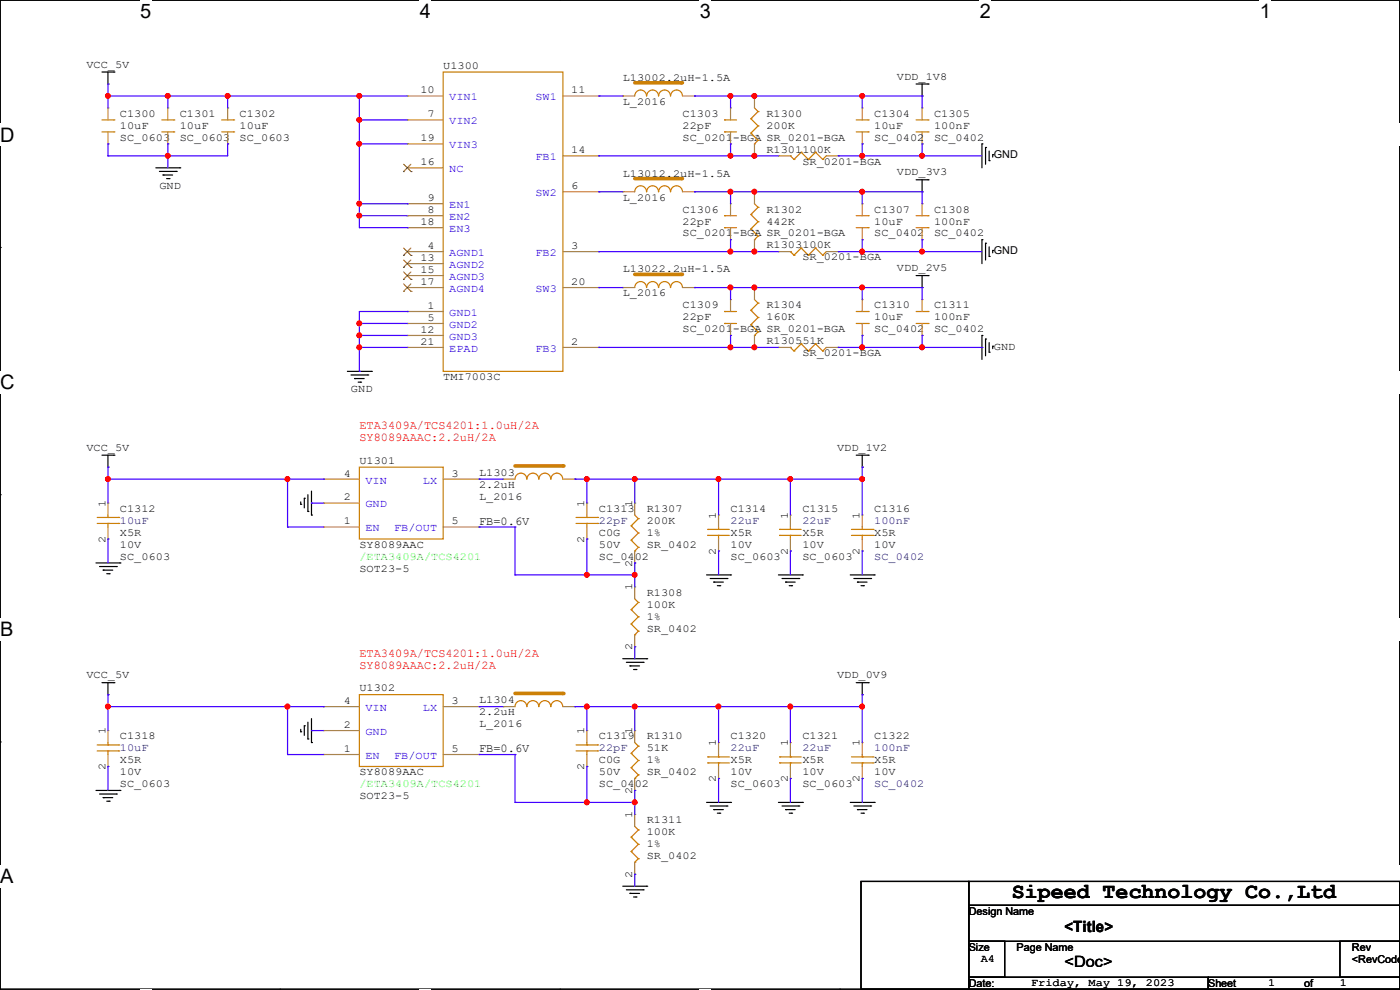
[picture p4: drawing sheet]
<svg xmlns="http://www.w3.org/2000/svg" width="297mm" height="210mm" viewBox="0 0 297 210" stroke-linecap="round" stroke-linejoin="round" font-family="sans-serif">
<path d="M0 0h297v209.8h-297z" fill="none" stroke="#000" stroke-width=".25"/>
<g fill="#fff">
<path d="M29.7 0h2.4v4.8h-2.4z"/>
<path d="M29.7 209.8h2.4v.2h-2.4z"/>
</g>
<path d="M59.4 0h.1M59.4 209.8h.1" fill="none" stroke="#000" stroke-width=".25"/>
<g fill="#fff">
<path d="M89.1 0h2.3v4.8h-2.3z"/>
<path d="M89.1 209.8h2.3v.2h-2.3z"/>
</g>
<path d="M118.8 0h.1M118.8 209.8h.1" fill="none" stroke="#000" stroke-width=".25"/>
<g fill="#fff">
<path d="M148.5 0h2.3v4.8h-2.3z"/>
<path d="M148.5 209.8h2.3v.2h-2.3z"/>
</g>
<path d="M178.2 0h.1M178.2 209.8h.1" fill="none" stroke="#000" stroke-width=".25"/>
<g fill="#fff">
<path d="M207.9 0h2.3v4.8h-2.3z"/>
<path d="M207.9 209.8h2.3v.2h-2.3z"/>
</g>
<path d="M237.6 0h.1M237.6 209.8h.1" fill="none" stroke="#000" stroke-width=".25"/>
<g fill="#fff">
<path d="M267.3 0h2.3v4.8h-2.3z"/>
<path d="M267.3 209.8h2.3v.2h-2.3z"/>
<path d="M0 26.2h3.1v4.8h-3.1z"/>
<path d="M297 26.2v4.8z"/>
<path d="M0 78.7h3.1v4.7h-3.1z"/>
<path d="M297 78.7v4.7z"/>
</g>
<path d="M0 52.5h.1M297 52.5h.1" fill="none" stroke="#000" stroke-width=".25"/>
<g fill="#fff">
<path d="M0 131.1h2.9v4.8h-2.9z"/>
<path d="M297 131.1v4.8z"/>
</g>
<path d="M0 104.9h.1M297 104.9h.1" fill="none" stroke="#000" stroke-width=".25"/>
<g fill="#fff">
<path d="M0 183.6h2.9v4.7h-2.9z"/>
<path d="M296.9 183.6h.1v4.7h-.1z"/>
</g>
<g fill="none" stroke="#000" stroke-width=".25">
<path d="M21.6 15.3h2.6M22.9 17.8h.1M22.9 15.3v2.5M24.2 15.3h.1M194.4 17.8h2.5M195.6 17.8v2.6M196.9 17.8h.1M33.1 35.6h5M33.8 36.4h3.6M34.6 37.1h.1M34.6 37.1h2M35.3 37.9h.6"/>
<path d="M35.9 37.9h.1M37.4 36.4h.1M38.1 35.6h.1M194.4 38.1h2.5M195.6 20.4h.1M195.6 38.1v2.6M196.9 38.1h.1M208.3 30.5h.1M208.3 30.5v5.1M209.1 31.3h.1M209.1 31.3v3.5M209.8 34.1h.1"/>
<path d="M209.8 32v2.1M210.6 32.8h.1M210.6 32.8v.5M194.4 58.5h2.5M195.6 40.7h.1M195.6 58.5v2.5M196.9 58.5h.1M208.3 50.8h.1M208.3 50.8v5.1M209.1 51.6h.1M209.1 51.6v3.6M209.8 54.4h.1"/>
<path d="M209.8 52.4v2M210.6 53.1h.1M210.6 53.1v.5M73.7 78.8h5.1M74.5 79.5h3.5M78 79.5h.1M78.8 78.8h.1M195.6 61h.1M208.3 71.2h.1M208.3 71.2v5M209.1 71.9h.1M209.1 71.9v3.6"/>
<path d="M209.8 74.7h.1M209.8 72.7v2M210.6 73.4h.1M210.6 73.4v.6M21.6 96.6h2.6M22.9 99.1h.1M22.9 96.6v2.5M24.2 96.6h.1M75.2 80.3h.1M75.2 80.3h2.1M76 81.1h.5M76.5 81.1h.1"/>
<path d="M181.7 96.6h2.5M182.9 99.1h.1M182.9 96.6v2.5M184.2 96.6h.1M20.4 119.4h5M25.4 119.4h.1M63.8 107h.1M63.8 106.5v.5M64.6 105.7h.1M64.6 105.7v2M65.3 108.5h.1M65.3 104.9v3.6"/>
<path d="M66.1 109.3h.1M66.1 104.2v5.1M21.1 120.2h3.6M21.9 120.9h.1M21.9 120.9h2M22.6 121.7h.6M23.2 121.7h.1M24.7 120.2h.1M132.1 139.7h5.1M137.2 139.7h.1M149.9 122h5.1M150.7 122.7h3.5"/>
<path d="M151.4 123.5h.1M151.4 123.5h2.1M152.2 124.2h.5M152.7 124.2h.1M154.2 122.7h.1M155 122h.1M165.1 122h5.1M165.9 122.7h3.6M166.7 123.5h.1M166.7 123.5h2M167.4 124.2h.5M167.9 124.2h.1"/>
<path d="M169.5 122.7h.1M170.2 122h.1M180.4 122h5.1M181.1 122.7h3.6M181.9 123.5h.1M181.9 123.5h2M182.7 124.2h.5M183.2 124.2h.1M184.7 122.7h.1M185.5 122h.1M0 157.4h.1M21.6 144.8h2.6"/>
<path d="M22.9 147.4h.1M22.9 144.8v2.6M24.2 144.8h.1M63.8 155.2h.1M63.8 154.7v.5M64.6 154h.1M64.6 154v2M65.3 156.8h.1M65.3 153.2v3.6M66.1 157.5h.1M66.1 152.4v5.1M132.9 140.5h3.5"/>
<path d="M133.6 141.3h.1M133.6 141.3h2.1M134.4 142h.5M134.9 142h.1M136.4 140.5h.1M181.7 144.8h2.5M182.9 147.4h.1M182.9 144.8v2.6M184.2 144.8h.1M297 157.4h.1M20.4 167.7h5M21.1 168.4h3.6"/>
<path d="M21.9 169.2h.1M21.9 169.2h2M22.6 170h.6M23.2 170h.1M24.7 168.4h.1M25.4 167.7h.1M149.9 170.2h5.1M150.7 171h3.5M151.4 171.7h.1M151.4 171.7h2.1M152.2 172.5h.5M152.7 172.5h.1"/>
<path d="M154.2 171h.1M155 170.2h.1M165.1 170.2h5.1M165.9 171h3.6M166.7 171.7h.1M166.7 171.7h2M167.4 172.5h.5M167.9 172.5h.1M169.5 171h.1M170.2 170.2h.1M180.4 170.2h5.1M181.1 171h3.6"/>
<path d="M181.9 171.7h.1M181.9 171.7h2M182.7 172.5h.5M183.2 172.5h.1M184.7 171h.1M185.5 170.2h.1M132.1 188h5.1M132.9 188.8h3.5M133.6 189.5h.1M133.6 189.5h2.1M134.4 190.3h.5M134.9 190.3h.1"/>
<path d="M136.4 188.8h.1M137.2 188h.1M182.7 187h22.8v22.8h-22.8zM205.5 187h91.5v5.1h-91.5zM205.5 192.1h91.5v7.6h-91.5zM205.5 199.7h7.6v7.6h-7.6zM284.3 199.7h12.7v7.6h-12.7zM205.5 207.3h50.8v2.5h-50.8zM256.3 207.3h40.7v2.5h-40.7z"/>
</g>
<g fill="none" stroke="#cc8006" stroke-width=".25">
<path d="M21.6 28h2.6M21.6 25.4h2.6M24.2 28h.1M24.2 25.4h.1M159.3 45.5h.1M159.3 48.6h.1M159.3 45.5l1.5 1.5M159.3 48.6l1.5 1.5M160.1 50.8h.1M160.1 43.2l.7 .8M160.8 44h.1M160.8 47h.1"/>
<path d="M160.8 50.1h.1M160.8 44l-1.5 1.5M160.8 47l-1.5 1.6M160.8 50.1l-.7 .7M109.3 101.6a1.25 1.25 0 0 1 1.2-1.2 1.25 1.25 0 0 1 1.3 1.2M111.8 101.6a1.25 1.25 0 0 1 1.3-1.2 1.25 1.25 0 0 1 1.2 1.2M114.3 101.6a1.25 1.25 0 0 1 1.3-1.2 1.25 1.25 0 0 1 1.2 1.2M116.9 101.6a1.25 1.25 0 0 1 1.2-1.2 1.25 1.25 0 0 1 1.3 1.2M165.4 113.6h.1M165.4 112.3h.1M165.4 113.6h4.6M165.4 112.3h4.6"/>
<path d="M167.7 112.3h.1M167.7 113.6h.1M167.7 111.8v.5M167.7 113.6v.7"/>
</g>
<path d="M22.9 30.5h.1M22.9 22.9h.1M22.9 22.9v2.5M22.9 28v2.5M160.1 40.7h.1M160.1 53.4h.1M160.1 40.7v2.5M160.1 50.8v2.6M167.7 109.3h.1M167.7 116.9h.1M167.7 109.3v2.5M167.7 114.3v2.6" fill="none" stroke="#a84" stroke-width=".25"/>
<path d="M109.3 98.8h10.1" fill="none" stroke="#cc8006" stroke-width=".76"/>
<circle cx="119.4" cy="98.8" r=".38" fill="#cc8006"/>
<g fill="none" stroke="#a84" stroke-width=".25">
<path d="M35.6 30.5h.1M35.6 22.9h.1M35.6 22.9v2.5M35.6 28v2.5M195.6 30.5h.1M195.6 22.9h.1M195.6 22.9v2.5M195.6 28v2.5M155 43.2h.1M155 50.8h.1M155 43.2v2.6M155 48.3v2.5"/>
<path d="M160.1 61h.1M160.1 73.7h.1M160.1 61v2.5M160.1 71.2v2.5M165.1 73.7h.1M165.1 73.7h2.6M175.3 73.7h2.5M177.8 73.7h.1M106.7 101.6h.1M106.7 101.6h2.6M119.4 101.6h2.6M122 101.6h.1"/>
<path d="M134.7 106.7h.1M134.7 119.4h.1M134.7 106.7v2.6M134.7 116.9v2.5M182.9 109.3h.1M182.9 116.9h.1M182.9 109.3v2.5M182.9 114.3v2.6M22.9 155h.1M22.9 155v2.5M134.7 155h.1M134.7 155v2.5"/>
<path d="M182.9 157.5h.1M182.9 157.5v2.6M22.9 162.6h.1M22.9 160.1v2.5M134.7 167.7h.1M134.7 172.8h.1M134.7 165.1v2.6M134.7 172.8v2.5M182.9 165.1h.1M182.9 162.6v2.5M134.7 185.5h.1M134.7 182.9v2.6"/>
</g>
<g fill="none" stroke="#cc8006" stroke-width=".25">
<path d="M34.3 28h2.6M34.3 25.4h2.6M36.9 28h.1M36.9 25.4h.1M194.4 28h2.5M194.4 25.4h2.5M196.9 28h.1M196.9 25.4h.1M137.2 40.7a1.25 1.25 0 0 0-1.3-1.3 1.25 1.25 0 0 0-1.2 1.3M139.7 40.7a1.25 1.25 0 0 0-1.2-1.3 1.25 1.25 0 0 0-1.3 1.3M142.2 40.7a1.25 1.25 0 0 0-1.2-1.3 1.25 1.25 0 0 0-1.3 1.3M144.8 40.7a1.25 1.25 0 0 0-1.3-1.3 1.25 1.25 0 0 0-1.2 1.3"/>
<path d="M153.7 45.8h.1M153.7 48.3h.1M153.7 45.8h2.6M153.7 48.3h2.6M159.3 65.8h.1M159.3 68.9h.1M159.3 65.8l1.5 1.6M159.3 68.9l1.5 1.5M160.1 71.2h.1M160.1 63.5l.7 .8M160.8 64.3h.1M160.8 67.4h.1"/>
<path d="M160.8 70.4h.1M160.8 64.3l-1.5 1.5M160.8 67.4l-1.5 1.5M160.8 70.4l-.7 .8M167.7 73.7h.1M167.7 73.7l.7 .8M168.4 74.5h.1M170 72.9h.1M170 72.9l1.5 1.6M170 72.9l-1.6 1.6M171.5 74.5h.1M173 72.9h.1"/>
<path d="M173 72.9l1.5 1.6M173 72.9l-1.5 1.6M174.5 74.5h.1M175.3 73.7l-.8 .8M133.9 111.5h.1M133.9 114.6h.1M133.9 111.5l1.5 1.6M133.9 114.6l1.5 1.5M134.7 116.9h.1M134.7 109.3l.7 .7M135.4 110h.1M135.4 113.1h.1"/>
<path d="M135.4 116.1h.1M135.4 110l-1.5 1.5M135.4 113.1l-1.5 1.5M135.4 116.1l-.7 .8M180.6 113.6h4.6M180.6 112.3h4.6M182.9 112.3h.1M182.9 113.6h.1M182.9 111.8v.5M182.9 113.6v.7M185.2 113.6h.1M185.2 112.3h.1"/>
<path d="M20.6 159.3h4.6M20.6 158h4.6M22.9 158h.1M22.9 159.3h.1M22.9 157.5v.5M22.9 159.3v.8M25.2 159.3h.1M25.2 158h.1M133.9 159.8h.1M133.9 159.8l1.5 1.5M134.7 157.5l.7 .8M135.4 158.3h.1"/>
<path d="M135.4 158.3l-1.5 1.5M133.9 162.9h.1M133.9 177.6h.1M133.9 162.9l1.5 1.5M133.9 177.6l1.5 1.5M134.7 165.1h.1M134.7 175.3l.7 .8M135.4 161.3h.1M135.4 164.4h.1M135.4 176.1h.1M135.4 179.1h.1M135.4 161.3l-1.5 1.6"/>
<path d="M135.4 164.4l-.7 .7M135.4 176.1l-1.5 1.5M135.4 179.1l-1.5 1.5M180.6 161.8h4.6M180.6 160.6h4.6M182.9 160.6h.1M182.9 161.8h.1M182.9 160.1v.5M182.9 161.8v.8M185.2 161.8h.1M185.2 160.6h.1M133.9 180.6h.1"/>
<path d="M133.9 180.6l1.5 1.6M134.7 182.9h.1M135.4 182.2h.1M135.4 182.2l-.7 .7"/>
</g>
<path d="M134.7 37.9h9.9" fill="none" stroke="#cc8006" stroke-width=".76"/>
<circle cx="144.6" cy="37.9" r=".38" fill="#cc8006"/>
<g fill="none" stroke="#a84" stroke-width=".25">
<path d="M48.3 30.5h.1M48.3 22.9h.1M48.3 22.9v2.5M48.3 28v2.5M165.1 33.1h.1M165.1 33.1h2.6M175.3 33.1h2.5M177.8 33.1h.1M132.1 40.7h.1M132.1 40.7h2.6M144.8 40.7h2.6M147.4 40.7h.1"/>
<path d="M182.9 50.8h.1M182.9 43.2h.1M182.9 43.2v2.6M182.9 48.3v2.5M155 63.5h.1M155 71.2h.1M155 63.5v2.6M155 68.6v2.6M22.9 106.7h.1M22.9 114.3h.1M22.9 106.7v2.6M22.9 111.8v2.5"/>
<path d="M68.6 111.8h.1M68.6 106.7h.1M68.6 101.6h.1M68.6 111.8h7.6M68.6 106.7h7.6M68.6 101.6h7.6M94 111.8h7.6M94 101.6h7.6M101.6 101.6h.1M101.6 111.8h.1M134.7 124.5h.1M134.7 137.2h.1"/>
<path d="M134.7 124.5v2.5M134.7 134.7v2.5M68.6 155h.1M68.6 149.9h.1M68.6 155h7.6M68.6 149.9h7.6M94 149.9h7.6M101.6 149.9h.1M68.6 160.1h.1M68.6 160.1h7.6M94 160.1h7.6M101.6 160.1h.1"/>
</g>
<g fill="none" stroke="#cc8006" stroke-width=".25">
<path d="M47 28h2.6M47 25.4h2.6M49.6 28h.1M49.6 25.4h.1M167.7 33.1h.1M167.7 33.1l.7 .7M168.4 33.8h.1M170 32.3h.1M170 32.3l1.5 1.5M170 32.3l-1.6 1.5M171.5 33.8h.1M173 32.3h.1"/>
<path d="M173 32.3l1.5 1.5M173 32.3l-1.5 1.5M174.5 33.8h.1M175.3 33.1l-.8 .7M181.7 48.3h2.5M181.7 45.8h2.5M184.2 48.3h.1M184.2 45.8h.1M137.2 61a1.25 1.25 0 0 0-1.3-1.3 1.25 1.25 0 0 0-1.2 1.3M139.7 61a1.25 1.25 0 0 0-1.2-1.3 1.25 1.25 0 0 0-1.3 1.3M142.2 61a1.25 1.25 0 0 0-1.2-1.3 1.25 1.25 0 0 0-1.3 1.3M144.8 61a1.25 1.25 0 0 0-1.3-1.3 1.25 1.25 0 0 0-1.2 1.3"/>
<path d="M153.7 66.1h.1M153.7 68.6h.1M153.7 66.1h2.6M153.7 68.6h2.6M76.2 99.1h17.8v15.2h-17.8zM20.6 111h4.6M20.6 109.8h4.6M22.9 109.8h.1M22.9 111h.1M22.9 109.3v.5M22.9 111v.8M25.2 111h.1"/>
<path d="M25.2 109.8h.1M133.9 129.3h.1M133.9 132.4h.1M133.9 129.3l1.5 1.6M133.9 132.4l1.5 1.5M134.7 134.7h.1M134.7 127l.7 .8M135.4 127.8h.1M135.4 130.9h.1M135.4 133.9h.1M135.4 127.8l-1.5 1.5M135.4 130.9l-1.5 1.5"/>
<path d="M135.4 133.9l-.7 .8M76.2 147.4h17.8v15.2h-17.8z"/>
</g>
<path d="M134.7 58.2h9.9" fill="none" stroke="#cc8006" stroke-width=".76"/>
<circle cx="144.6" cy="58.2" r=".38" fill="#cc8006"/>
<g fill="none" stroke="#a84" stroke-width=".25">
<path d="M86.4 20.4h.1M86.4 25.4h.1M86.4 30.5h.1M86.4 35.6h.1M86.4 20.4h7.6M86.4 25.4h7.6M86.4 30.5h7.6M86.4 35.6h7.6M119.4 20.4h7.6M119.4 33.1h7.6M127 20.4h.1M127 33.1h.1"/>
<path d="M155 22.9h.1M155 30.5h.1M155 22.9v2.5M155 28v2.5M86.4 43.2h.1M86.4 45.8h.1M86.4 48.3h.1M86.4 53.4h.1M86.4 55.9h.1M86.4 58.5h.1M86.4 43.2h7.6M86.4 45.8h7.6"/>
<path d="M86.4 48.3h7.6M86.4 53.4h7.6M86.4 55.9h7.6M86.4 58.5h7.6M119.4 40.7h7.6M119.4 53.4h7.6M127 40.7h.1M127 53.4h.1M195.6 50.8h.1M195.6 43.2h.1M195.6 43.2v2.6M195.6 48.3v2.5"/>
<path d="M86.4 61h.1M86.4 66.1h.1M86.4 68.6h.1M86.4 71.2h.1M86.4 73.7h.1M86.4 61h7.6M86.4 73.7h7.6M86.4 66.1h7.6M86.4 68.6h7.6M86.4 71.2h7.6M119.4 61h7.6M119.4 73.7h7.6"/>
<path d="M127 61h.1M127 73.7h.1M132.1 61h.1M132.1 61h2.6M144.8 61h2.6M147.4 61h.1M182.9 71.2h.1M182.9 63.5h.1M182.9 63.5v2.6M182.9 68.6v2.6M152.4 109.3h.1M152.4 116.9h.1"/>
<path d="M152.4 109.3v2.5M152.4 114.3v2.6M152.4 157.5h.1M152.4 157.5v2.6M152.4 165.1h.1M152.4 162.6v2.5"/>
</g>
<g fill="none" stroke="#cc8006" stroke-width=".25">
<path d="M94 15.3h25.4v63.5h-25.4zM134.7 20.4a1.25 1.25 0 0 1 1.2-1.3 1.25 1.25 0 0 1 1.3 1.3M137.2 20.4a1.25 1.25 0 0 1 1.3-1.3 1.25 1.25 0 0 1 1.2 1.3M139.7 20.4a1.25 1.25 0 0 1 1.3-1.3 1.25 1.25 0 0 1 1.2 1.3M142.3 20.4a1.25 1.25 0 0 1 1.2-1.3 1.25 1.25 0 0 1 1.3 1.3M153.7 25.4h.1M153.7 28h.1M153.7 25.4h2.6M153.7 28h2.6M194.4 48.3h2.5M194.4 45.8h2.5M196.9 48.3h.1"/>
<path d="M196.9 45.8h.1M181.7 68.6h2.5M181.7 66.1h2.5M184.2 68.6h.1M184.2 66.1h.1M150.2 113.6h.1M150.2 112.3h.1M150.2 113.6h4.5M150.2 112.3h4.5M152.4 112.3h.1M152.4 113.6h.1M152.4 111.8v.5"/>
<path d="M152.4 113.6v.7M150.2 161.8h.1M150.2 160.6h.1M150.2 161.8h4.5M150.2 160.6h4.5M152.4 160.6h.1M152.4 161.8h.1M152.4 160.1v.5M152.4 161.8v.8"/>
</g>
<g fill="none" stroke="#804000" stroke-width=".21">
<path d="M85.6 36.4h.1M85.6 34.8l1.6 1.6M87.2 34.8l-1.6 1.6M87.2 36.4h.1M85.6 54.2h.1M85.6 56.7h.1M85.6 59.3h.1M85.6 52.6l1.6 1.6M85.6 55.2l1.6 1.5M85.6 57.7l1.6 1.6M87.2 52.6l-1.6 1.6M87.2 55.2l-1.6 1.5"/>
<path d="M87.2 57.7l-1.6 1.6M87.2 54.2h.1M87.2 56.7h.1M87.2 59.3h.1M85.6 61.8h.1M85.6 60.2l1.6 1.6M87.2 60.2l-1.6 1.6M87.2 61.8h.1"/>
</g>
<path d="M134.7 17.6h9.9" fill="none" stroke="#cc8006" stroke-width=".76"/>
<circle cx="144.6" cy="17.6" r=".38" fill="#cc8006"/>
<g fill="none" stroke="#a84" stroke-width=".25">
<path d="M132.1 20.4h.1M132.1 20.4h2.6M144.8 20.4h2.6M147.4 20.4h.1M160.1 20.4h.1M160.1 33.1h.1M160.1 20.4v2.5M160.1 30.5v2.6M182.9 30.5h.1M182.9 22.9h.1M182.9 22.9v2.5M182.9 28v2.5"/>
<path d="M165.1 53.4h.1M165.1 53.4h2.6M175.3 53.4h2.5M177.8 53.4h.1M195.6 71.2h.1M195.6 63.5h.1M195.6 63.5v2.6M195.6 68.6v2.6M124.5 155h.1M124.5 155v2.5M167.7 157.5h.1M167.7 157.5v2.6"/>
<path d="M124.5 162.6h.1M124.5 160.1v2.5M167.7 165.1h.1M167.7 162.6v2.5"/>
</g>
<g fill="none" stroke="#cc8006" stroke-width=".25">
<path d="M159.3 25.2h.1M159.3 28.2h.1M159.3 25.2l1.5 1.5M159.3 28.2l1.5 1.6M160.1 30.5h.1M160.1 22.9l.7 .8M160.8 23.7h.1M160.8 26.7h.1M160.8 29.8h.1M160.8 23.7l-1.5 1.5M160.8 26.7l-1.5 1.5M160.8 29.8l-.7 .7"/>
<path d="M181.7 28h2.5M181.7 25.4h2.5M184.2 28h.1M184.2 25.4h.1M167.7 53.4h.1M167.7 53.4l.7 .7M168.4 54.1h.1M170 52.6h.1M170 52.6l1.5 1.5M170 52.6l-1.6 1.5M171.5 54.1h.1M173 52.6h.1"/>
<path d="M173 52.6l1.5 1.5M173 52.6l-1.5 1.5M174.5 54.1h.1M175.3 53.4l-.8 .7M194.4 68.6h2.5M194.4 66.1h2.5M196.9 68.6h.1M196.9 66.1h.1M111.8 149.9a1.25 1.25 0 0 0-1.3-1.3 1.25 1.25 0 0 0-1.2 1.3M114.3 149.9a1.25 1.25 0 0 0-1.2-1.3 1.25 1.25 0 0 0-1.3 1.3M116.8 149.9a1.25 1.25 0 0 0-1.2-1.3 1.25 1.25 0 0 0-1.3 1.3M119.4 149.9a1.25 1.25 0 0 0-1.3-1.3 1.25 1.25 0 0 0-1.2 1.3"/>
<path d="M122.2 159.3h4.6M122.2 158h4.6M124.5 158h.1M124.5 159.3h.1M124.5 157.5v.5M124.5 159.3v.8M126.8 159.3h.1M126.8 158h.1M165.4 161.8h.1M165.4 160.6h.1M165.4 161.8h4.6M165.4 160.6h4.6"/>
<path d="M167.7 160.6h.1M167.7 161.8h.1M167.7 160.1v.5M167.7 161.8v.8"/>
</g>
<path d="M109.3 147.1h10.1" fill="none" stroke="#cc8006" stroke-width=".76"/>
<circle cx="119.4" cy="147.1" r=".38" fill="#cc8006"/>
<path d="M124.5 106.7h.1M124.5 114.3h.1M124.5 106.7v2.6M124.5 111.8v2.5M106.7 149.9h.1M106.7 149.9h2.6M119.4 149.9h2.6M122 149.9h.1" fill="none" stroke="#a84" stroke-width=".25"/>
<path d="M122.2 111h4.6M122.2 109.8h4.6M124.5 109.8h.1M124.5 111h.1M124.5 109.3v.5M124.5 111v.8M126.8 111h.1M126.8 109.8h.1" fill="none" stroke="#cc8006" stroke-width=".25"/>
<g fill="none" stroke="#4200ff" stroke-width=".25">
<path d="M22.9 17.8h.1M22.9 17.8v5.1M22.9 20.4h.1M22.9 30.5h.1M22.9 33.1h.1M22.9 30.5v2.6M22.9 20.4h63.5M35.6 20.4h.1M35.6 30.5h.1M35.6 33.1h.1M35.6 20.4v2.5M35.6 30.5v5.1"/>
<path d="M48.3 20.4h.1M48.3 30.5h.1M48.3 20.4v2.5M48.3 30.5v2.6h-25.4M76.2 20.4h.1M76.2 25.4h.1M76.2 30.5h.1M76.2 20.4v27.9h10.2M76.2 25.4h10.2M76.2 30.5h10.2M127 20.4h.1M127 33.1h.1"/>
<path d="M127 20.4h5.1M127 33.1h38.1M147.4 20.4h.1M147.4 20.4h48.2M155 20.4h.1M155 30.5h.1M155 33.1h.1M155 20.4v2.5M155 30.5v2.6M160.1 20.4h.1M160.1 33.1h.1M177.8 33.1h.1"/>
<path d="M177.8 33.1h30.5M182.9 20.4h.1M182.9 30.5h.1M182.9 33.1h.1M182.9 20.4v2.5M182.9 30.5v2.6M195.6 20.4h.1M195.6 30.5h.1M195.6 33.1h.1M195.6 20.4v2.5M195.6 30.5v2.6M76.2 43.2h.1"/>
<path d="M76.2 45.8h.1M76.2 43.2h10.2M76.2 45.8h10.2M86.4 43.2h.1M86.4 48.3h.1M127 40.7h.1M127 53.4h.1M127 40.7h5.1M127 53.4h38.1M147.4 40.7h.1M147.4 40.7h48.2M155 40.7h.1"/>
<path d="M155 50.8h.1M155 53.4h.1M155 40.7v2.5M155 50.8v2.6M160.1 40.7h.1M160.1 53.4h.1M177.8 53.4h.1M177.8 53.4h30.5M182.9 40.7h.1M182.9 50.8h.1M182.9 53.4h.1M182.9 40.7v2.5"/>
<path d="M182.9 50.8v2.6M195.6 40.7h.1M195.6 50.8h.1M195.6 53.4h.1M195.6 40.7v2.5M195.6 50.8v2.6M76.2 68.6h.1M76.2 71.2h.1M76.2 73.7h.1M76.2 78.8h.1M76.2 68.6h10.2M76.2 71.2h10.2"/>
<path d="M76.2 73.7h10.2M86.4 66.1h.1M86.4 66.1h-10.2v12.7M127 61h.1M127 73.7h.1M127 61h5.1M127 73.7h38.1M147.4 61h.1M147.4 61h48.2M155 61h.1M155 71.2h.1M155 73.7h.1"/>
<path d="M155 61v2.5M155 71.2v2.5M160.1 61h.1M160.1 73.7h.1M177.8 73.7h.1M177.8 73.7h30.5M182.9 61h.1M182.9 71.2h.1M182.9 73.7h.1M182.9 61v2.5M182.9 71.2v2.5M195.6 61h.1"/>
<path d="M195.6 71.2h.1M195.6 61v2.5M195.6 71.2v2.5M208.3 73.7h.1M22.9 99.1h.1M22.9 99.1v7.6M182.9 99.1h.1M182.9 99.1v10.2M22.9 101.6h.1M22.9 114.3h.1M22.9 114.3v5.1M22.9 101.6h45.7"/>
<path d="M61 101.6h.1M61 111.8h.1M61 111.8h7.6M61 101.6v10.2M66.1 106.7h.1M66.1 106.7h2.5M68.6 101.6h.1M101.6 101.6h.1M101.6 111.8h.1M101.6 101.6h5.1M101.6 111.8h7.7M109.3 111.8h.1"/>
<path d="M109.3 111.8v10.2M122 101.6h.1M122 101.6h60.9M124.5 101.6h.1M124.5 114.3h.1M124.5 101.6v5.1M124.5 114.3v7.7M134.7 101.6h.1M134.7 119.4h.1M134.7 101.6v5.1M134.7 119.4v5.1M152.4 101.6h.1"/>
<path d="M152.4 116.9h.1M152.4 101.6v7.7M152.4 116.9v5.1M167.7 101.6h.1M167.7 116.9h.1M167.7 101.6v7.7M167.7 116.9v5.1M182.9 101.6h.1M182.9 116.9h.1M182.9 116.9v5.1M109.3 122h.1M109.3 122h25.4"/>
<path d="M124.5 122h.1M134.7 122h.1M134.7 137.2h.1M134.7 137.2v2.5M22.9 147.4h.1M22.9 149.9h.1M22.9 147.4v7.6M22.9 149.9h45.7M61 149.9h.1M61 149.9v10.2M66.1 155h.1M66.1 155h2.5"/>
<path d="M68.6 149.9h.1M101.6 149.9h.1M101.6 149.9h5.1M122 149.9h.1M122 149.9h60.9M124.5 149.9h.1M124.5 149.9v5.1M134.7 149.9h.1M134.7 149.9v5.1M152.4 149.9h.1M152.4 149.9v7.6M167.7 149.9h.1"/>
<path d="M167.7 149.9v7.6M182.9 147.4h.1M182.9 149.9h.1M182.9 147.4v10.1M22.9 162.6h.1M22.9 162.6v5.1M61 160.1h.1M61 160.1h7.6M101.6 160.1h.1M101.6 160.1h7.7M109.3 160.1h.1M109.3 170.2h.1"/>
<path d="M109.3 160.1v10.1M109.3 170.2h25.4M124.5 162.6h.1M124.5 170.2h.1M124.5 162.6v7.6M134.7 167.7h.1M134.7 170.2h.1M134.7 167.7v5.1M152.4 165.1h.1M152.4 165.1v5.1M167.7 165.1h.1M167.7 165.1v5.1"/>
<path d="M182.9 165.1h.1M182.9 165.1v5.1M134.7 185.5h.1M134.7 185.5v2.5"/>
</g>
<g fill="#f00" stroke="#f00" stroke-width=".25">
<circle cx="22.9" cy="20.3" r=".49"/>
<circle cx="35.6" cy="20.3" r=".49"/>
<circle cx="76.2" cy="20.3" r=".49"/>
<circle cx="48.3" cy="20.3" r=".49"/>
<circle cx="155" cy="20.3" r=".49"/>
<circle cx="160" cy="20.3" r=".49"/>
<circle cx="182.9" cy="20.3" r=".49"/>
<circle cx="76.2" cy="30.5" r=".49"/>
<circle cx="76.2" cy="25.4" r=".49"/>
<circle cx="35.6" cy="33" r=".49"/>
<circle cx="155" cy="33" r=".49"/>
<circle cx="160" cy="33" r=".49"/>
<circle cx="195.6" cy="33" r=".49"/>
<circle cx="182.9" cy="33" r=".49"/>
<circle cx="155" cy="40.7" r=".49"/>
<circle cx="160" cy="40.7" r=".49"/>
<circle cx="182.9" cy="40.7" r=".49"/>
<circle cx="76.2" cy="45.7" r=".49"/>
<circle cx="76.2" cy="43.2" r=".49"/>
<circle cx="182.9" cy="53.4" r=".49"/>
<circle cx="195.6" cy="53.4" r=".49"/>
<circle cx="155" cy="53.4" r=".49"/>
<circle cx="160" cy="53.4" r=".49"/>
<circle cx="155" cy="61" r=".49"/>
<circle cx="160" cy="61" r=".49"/>
<circle cx="182.9" cy="61" r=".49"/>
<circle cx="76.2" cy="68.6" r=".49"/>
<circle cx="76.2" cy="71.1" r=".49"/>
<circle cx="76.2" cy="73.7" r=".49"/>
<circle cx="155" cy="73.7" r=".49"/>
<circle cx="160" cy="73.7" r=".49"/>
<circle cx="195.6" cy="73.7" r=".49"/>
<circle cx="182.9" cy="73.7" r=".49"/>
<circle cx="22.9" cy="101.6" r=".49"/>
<circle cx="124.5" cy="101.6" r=".49"/>
<circle cx="134.6" cy="101.6" r=".49"/>
<circle cx="152.4" cy="101.6" r=".49"/>
<circle cx="167.7" cy="101.6" r=".49"/>
<circle cx="182.9" cy="101.6" r=".49"/>
<circle cx="124.5" cy="121.9" r=".49"/>
<circle cx="134.6" cy="121.9" r=".49"/>
<circle cx="22.9" cy="149.9" r=".49"/>
<circle cx="124.5" cy="149.9" r=".49"/>
<circle cx="152.4" cy="149.9" r=".49"/>
<circle cx="134.6" cy="149.9" r=".49"/>
<circle cx="167.7" cy="149.9" r=".49"/>
<circle cx="182.9" cy="149.9" r=".49"/>
<circle cx="124.5" cy="170.2" r=".49"/>
<circle cx="134.6" cy="170.2" r=".49"/>
<circle cx="61" cy="149.9" r=".49"/>
<circle cx="61" cy="101.6" r=".49"/>
</g>
<text font-size="4.6" x="214.7" y="190.5">Sipeed Technology Co.,Ltd</text>
<g font-size="4.2">
<text x="29.7" y="3.9">5</text>
<text x="89.1" y="3.9">4</text>
<text x="148.5" y="3.9">3</text>
<text x="207.9" y="3.9">2</text>
<text x="267.3" y="3.9">1</text>
<text x="0" y="30.1">D</text>
<text x="0" y="82.5">C</text>
<text x="0" y="135">B</text>
<text x="0" y="187.4">A</text>
<text x="297" y="187.4">A</text>
</g>
<g font-size="3.3">
<text x="225.9" y="197.7">&lt;Title&gt;</text>
<text x="225.8" y="205.2">&lt;Doc&gt;</text>
</g>
<g font-size="2.5" fill="#f00">
<text x="76.2" y="91">ETA3409A/TCS4201:1.0uH/2A</text>
<text x="76.2" y="93.6">SY8089AAAC:2.2uH/2A</text>
<text x="76.2" y="139.3">ETA3409A/TCS4201:1.0uH/2A</text>
<text x="76.2" y="141.8">SY8089AAAC:2.2uH/2A</text>
</g>
<g font-size="2.5">
<text x="101.6" y="111.3">FB=0.6V</text>
<text x="101.6" y="159.6">FB=0.6V</text>
</g>
<g font-size="2.3">
<text x="18.3" y="14.4">VCC_5V</text>
<text x="94" y="14.6">U1300</text>
<text x="132.1" y="17.1">L13002.2uH-1.5A</text>
<text x="190.3" y="16.9">VDD_1V8</text>
<text x="89.2" y="19.8">10</text>
<text x="121.2" y="19.8">11</text>
<text x="132.1" y="22.2">L_2016</text>
<text x="25.4" y="24.8">C1300</text>
<text x="25.4" y="27.3">10uF</text>
<text x="25.4" y="29.8">SC_0603</text>
<text x="38.1" y="24.8">C1301</text>
<text x="38.1" y="27.3">10uF</text>
<text x="38.1" y="29.8">SC_0603</text>
<text x="50.8" y="24.8">C1302</text>
<text x="50.8" y="27.3">10uF</text>
<text x="50.8" y="29.8">SC_0603</text>
<text x="89.2" y="30">19</text>
<text x="90.7" y="24.9">7</text>
<text x="144.8" y="24.8">C1303</text>
<text x="144.8" y="27.3">22pF</text>
<text x="144.8" y="29.8">SC_0201-BGA SR_0201-BGA</text>
<text x="162.6" y="24.8">R1300</text>
<text x="162.6" y="27.3">200K</text>
<text x="185.5" y="24.8">C1304</text>
<text x="185.5" y="27.3">10uF</text>
<text x="185.5" y="29.8">SC_0402</text>
<text x="198.2" y="24.8">C1305</text>
<text x="198.2" y="27.3">100nF</text>
<text x="198.2" y="29.8">SC_0402</text>
<text x="89.2" y="35.1">16</text>
<text x="121.2" y="32.5">14</text>
<text x="162.6" y="32.4">R1301100K</text>
<text x="170.2" y="34.9">SR_0201-BGA</text>
<text x="210.9" y="33.6">GND</text>
<text x="33.8" y="40">GND</text>
<text x="121.2" y="40.1">6</text>
<text x="132.1" y="37.5">L13012.2uH-1.5A</text>
<text x="190.3" y="37.2">VDD_3V3</text>
<text x="89.2" y="47.8">18</text>
<text x="90.7" y="42.7">9</text>
<text x="90.7" y="45.2">8</text>
<text x="132.1" y="42.5">L_2016</text>
<text x="144.8" y="45.1">C1306</text>
<text x="144.8" y="47.6">22pF</text>
<text x="162.6" y="45.1">R1302</text>
<text x="162.6" y="47.6">442K</text>
<text x="185.5" y="45.1">C1307</text>
<text x="185.5" y="47.6">10uF</text>
<text x="198.2" y="45.1">C1308</text>
<text x="198.2" y="47.6">100nF</text>
<text x="90.7" y="52.8">4</text>
<text x="121.2" y="52.8">3</text>
<text x="144.8" y="50.2">SC_0201-BGA SR_0201-BGA</text>
<text x="162.6" y="52.7">R1303100K</text>
<text x="185.5" y="50.2">SC_0402</text>
<text x="198.2" y="50.2">SC_0402</text>
<text x="210.9" y="53.9">GND</text>
<text x="89.2" y="55.4">13</text>
<text x="89.2" y="57.9">15</text>
<text x="132.1" y="57.8">L13022.2uH-1.5A</text>
<text x="170.2" y="55.2">SR_0201-BGA</text>
<text x="190.3" y="57.5">VDD_2V5</text>
<text x="89.2" y="60.5">17</text>
<text x="90.7" y="65.5">1</text>
<text x="121.2" y="60.5">20</text>
<text x="132.1" y="62.9">L_2016</text>
<text x="144.8" y="65.4">C1309</text>
<text x="162.6" y="65.4">R1304</text>
<text x="185.5" y="65.4">C1310</text>
<text x="198.2" y="65.4">C1311</text>
<text x="89.2" y="70.6">12</text>
<text x="90.7" y="68.1">5</text>
<text x="144.8" y="67.9">22pF</text>
<text x="144.8" y="70.5">SC_0201-BGA SR_0201-BGA</text>
<text x="162.6" y="67.9">160K</text>
<text x="185.5" y="67.9">10uF</text>
<text x="185.5" y="70.5">SC_0402</text>
<text x="198.2" y="67.9">100nF</text>
<text x="198.2" y="70.5">SC_0402</text>
<text x="89.2" y="73.2">21</text>
<text x="121.2" y="73.2">2</text>
<text x="162.6" y="73">R130551K</text>
<text x="170.2" y="75.6">SR_0201-BGA</text>
<text x="210.9" y="74.3">GND</text>
<text x="74.5" y="83.2">GND</text>
<text x="94" y="80.6">TMI7003C</text>
<text x="18.3" y="95.6">VCC_5V</text>
<text x="177.6" y="95.6">VDD_1V2</text>
<text x="72.9" y="101.1">4</text>
<text x="76.2" y="98.4">U1301</text>
<text x="95.8" y="101.1">3</text>
<text x="101.6" y="101">L1303</text>
<text x="22.4" y="107.5" transform="rotate(-90 22.4 107.5)">1</text>
<text x="72.9" y="106.2">2</text>
<text x="101.6" y="103.5">2.2uH</text>
<text x="101.6" y="106">L_2016</text>
<text x="124" y="107.5" transform="rotate(-90 124 107.5)">1</text>
<text x="134.1" y="107.5" transform="rotate(-90 134.1 107.5)">1</text>
<text x="25.4" y="108.6">C1312</text>
<text x="25.4" y="113.7">X5R</text>
<text x="72.9" y="111.3">1</text>
<text x="95.8" y="111.3">5</text>
<text x="127" y="108.6">C1313</text>
<text x="127" y="113.7">C0G</text>
<text x="137.2" y="108.6">R1307</text>
<text x="137.2" y="111.1">200K</text>
<text x="137.2" y="113.7">1%</text>
<text x="151.9" y="110" transform="rotate(-90 151.9 110)">1</text>
<text x="155" y="108.6">C1314</text>
<text x="155" y="113.7">X5R</text>
<text x="167.1" y="110" transform="rotate(-90 167.1 110)">1</text>
<text x="170.2" y="108.6">C1315</text>
<text x="170.2" y="113.7">X5R</text>
<text x="182.4" y="110" transform="rotate(-90 182.4 110)">1</text>
<text x="185.5" y="108.6">C1316</text>
<text x="185.5" y="113.7">X5R</text>
<text x="22.4" y="115.1" transform="rotate(-90 22.4 115.1)">2</text>
<text x="25.4" y="118.7">SC_0603</text>
<text x="25.4" y="116.2">10V</text>
<text x="76.2" y="116.2">SY8089AAC</text>
<text x="124" y="115.1" transform="rotate(-90 124 115.1)">2</text>
<text x="127" y="118.7">SC_0402</text>
<text x="127" y="116.2">50V</text>
<text x="137.2" y="116.2">SR_0402</text>
<text x="151.9" y="117.6" transform="rotate(-90 151.9 117.6)">2</text>
<text x="155" y="118.7">SC_0603</text>
<text x="155" y="116.2">10V</text>
<text x="167.1" y="117.6" transform="rotate(-90 167.1 117.6)">2</text>
<text x="170.2" y="118.7">SC_0603</text>
<text x="170.2" y="116.2">10V</text>
<text x="182.4" y="117.6" transform="rotate(-90 182.4 117.6)">2</text>
<text x="185.5" y="116.2">10V</text>
<text x="76.2" y="121.3">SOT23-5</text>
<text x="134.1" y="125.3" transform="rotate(-90 134.1 125.3)">1</text>
<text x="134.1" y="120.2" transform="rotate(-90 134.1 120.2)">2</text>
<text x="137.2" y="126.4">R1308</text>
<text x="137.2" y="128.9">100K</text>
<text x="137.2" y="131.4">1%</text>
<text x="134.1" y="138" transform="rotate(-90 134.1 138)">2</text>
<text x="137.2" y="134">SR_0402</text>
<text x="18.3" y="143.9">VCC_5V</text>
<text x="177.6" y="143.9">VDD_0V9</text>
<text x="72.9" y="149.4">4</text>
<text x="76.2" y="146.7">U1302</text>
<text x="95.8" y="149.4">3</text>
<text x="101.6" y="149.2">L1304</text>
<text x="22.4" y="155.7" transform="rotate(-90 22.4 155.7)">1</text>
<text x="72.9" y="154.4">2</text>
<text x="101.6" y="151.8">2.2uH</text>
<text x="101.6" y="154.3">L_2016</text>
<text x="124" y="155.7" transform="rotate(-90 124 155.7)">1</text>
<text x="134.1" y="155.7" transform="rotate(-90 134.1 155.7)">1</text>
<text x="25.4" y="156.8">C1318</text>
<text x="25.4" y="161.9">X5R</text>
<text x="72.9" y="159.5">1</text>
<text x="95.8" y="159.5">5</text>
<text x="127" y="156.8">C1319</text>
<text x="127" y="161.9">C0G</text>
<text x="137.2" y="156.8">R1310</text>
<text x="137.2" y="159.4">51K</text>
<text x="137.2" y="161.9">1%</text>
<text x="151.9" y="158.3" transform="rotate(-90 151.9 158.3)">1</text>
<text x="155" y="156.8">C1320</text>
<text x="155" y="161.9">X5R</text>
<text x="167.1" y="158.3" transform="rotate(-90 167.1 158.3)">1</text>
<text x="170.2" y="156.8">C1321</text>
<text x="170.2" y="161.9">X5R</text>
<text x="182.4" y="158.3" transform="rotate(-90 182.4 158.3)">1</text>
<text x="185.5" y="156.8">C1322</text>
<text x="185.5" y="161.9">X5R</text>
<text x="22.4" y="163.4" transform="rotate(-90 22.4 163.4)">2</text>
<text x="25.4" y="167">SC_0603</text>
<text x="25.4" y="164.5">10V</text>
<text x="76.2" y="164.5">SY8089AAC</text>
<text x="124" y="163.4" transform="rotate(-90 124 163.4)">2</text>
<text x="127" y="167">SC_0402</text>
<text x="127" y="164.5">50V</text>
<text x="137.2" y="164.5">SR_0402</text>
<text x="151.9" y="165.9" transform="rotate(-90 151.9 165.9)">2</text>
<text x="155" y="167">SC_0603</text>
<text x="155" y="164.5">10V</text>
<text x="167.1" y="165.9" transform="rotate(-90 167.1 165.9)">2</text>
<text x="170.2" y="167">SC_0603</text>
<text x="170.2" y="164.5">10V</text>
<text x="182.4" y="165.9" transform="rotate(-90 182.4 165.9)">2</text>
<text x="185.5" y="164.5">10V</text>
<text x="76.2" y="169.5">SOT23-5</text>
<text x="134.1" y="173.5" transform="rotate(-90 134.1 173.5)">1</text>
<text x="134.1" y="168.4" transform="rotate(-90 134.1 168.4)">2</text>
<text x="137.2" y="174.6">R1311</text>
<text x="137.2" y="177.2">100K</text>
<text x="137.2" y="179.7">1%</text>
<text x="137.2" y="182.2">SR_0402</text>
<text x="134.1" y="186.2" transform="rotate(-90 134.1 186.2)">2</text>
<text x="205.5" y="194.1">Design Name</text>
<text x="205.5" y="201.8">Size</text>
<text x="215.7" y="201.8">Page Name</text>
<text x="286.8" y="201.8">Rev</text>
<text x="205.5" y="209.4">Date:</text>
<text x="208.1" y="204.1">A4</text>
<text x="218.7" y="209.2">Friday, May 19, 2023</text>
<text x="256.3" y="209.4">Sheet</text>
<text x="269" y="209.2">1</text>
<text x="276.7" y="209.4">of</text>
<text x="284.3" y="209.2">1</text>
<text x="286.8" y="204.3">&lt;RevCode&gt;</text>
</g>
<g font-size="2.3" fill="#00c">
<text x="95.3" y="21.3">VIN1</text>
<text x="113.6" y="21.3">SW1</text>
<text x="95.3" y="26.4">VIN2</text>
<text x="95.3" y="31.5">VIN3</text>
<text x="113.6" y="34">FB1</text>
<text x="95.3" y="36.5">NC</text>
<text x="113.6" y="41.6">SW2</text>
<text x="95.3" y="44.2">EN1</text>
<text x="95.3" y="46.7">EN2</text>
<text x="95.3" y="49.2">EN3</text>
<text x="95.3" y="54.3">AGND1</text>
<text x="95.3" y="56.9">AGND2</text>
<text x="95.3" y="59.4">AGND3</text>
<text x="113.6" y="54.3">FB2</text>
<text x="95.3" y="61.9">AGND4</text>
<text x="113.6" y="61.9">SW3</text>
<text x="95.3" y="67">GND1</text>
<text x="95.3" y="69.6">GND2</text>
<text x="95.3" y="72.1">GND3</text>
<text x="95.3" y="74.6">EPAD</text>
<text x="113.6" y="74.6">FB3</text>
<text x="77.5" y="107.7">GND</text>
<text x="77.5" y="102.6">VIN</text>
<text x="89.7" y="102.6">LX</text>
<text x="77.5" y="112.7">EN</text>
<text x="83.6" y="112.7">FB/OUT</text>
<text x="77.5" y="155.9">GND</text>
<text x="77.5" y="150.8">VIN</text>
<text x="89.7" y="150.8">LX</text>
<text x="77.5" y="161">EN</text>
<text x="83.6" y="161">FB/OUT</text>
</g>
<g font-size="2.3" fill="#000080">
<text x="25.4" y="111.1">10uF</text>
<text x="127" y="111.1">22pF</text>
<text x="155" y="111.1">22uF</text>
<text x="170.2" y="111.1">22uF</text>
<text x="185.5" y="111.1">100nF</text>
<text x="185.5" y="118.7">SC_0402</text>
<text x="25.4" y="159.4">10uF</text>
<text x="127" y="159.4">22pF</text>
<text x="155" y="159.4">22uF</text>
<text x="170.2" y="159.4">22uF</text>
<text x="185.5" y="159.4">100nF</text>
<text x="185.5" y="167">SC_0402</text>
</g>
<g font-size="2.3" fill="#0f0">
<text x="76.2" y="118.7">/ETA3409A/TCS4201</text>
<text x="76.2" y="167">/ETA3409A/TCS4201</text>
</g>
</svg>
